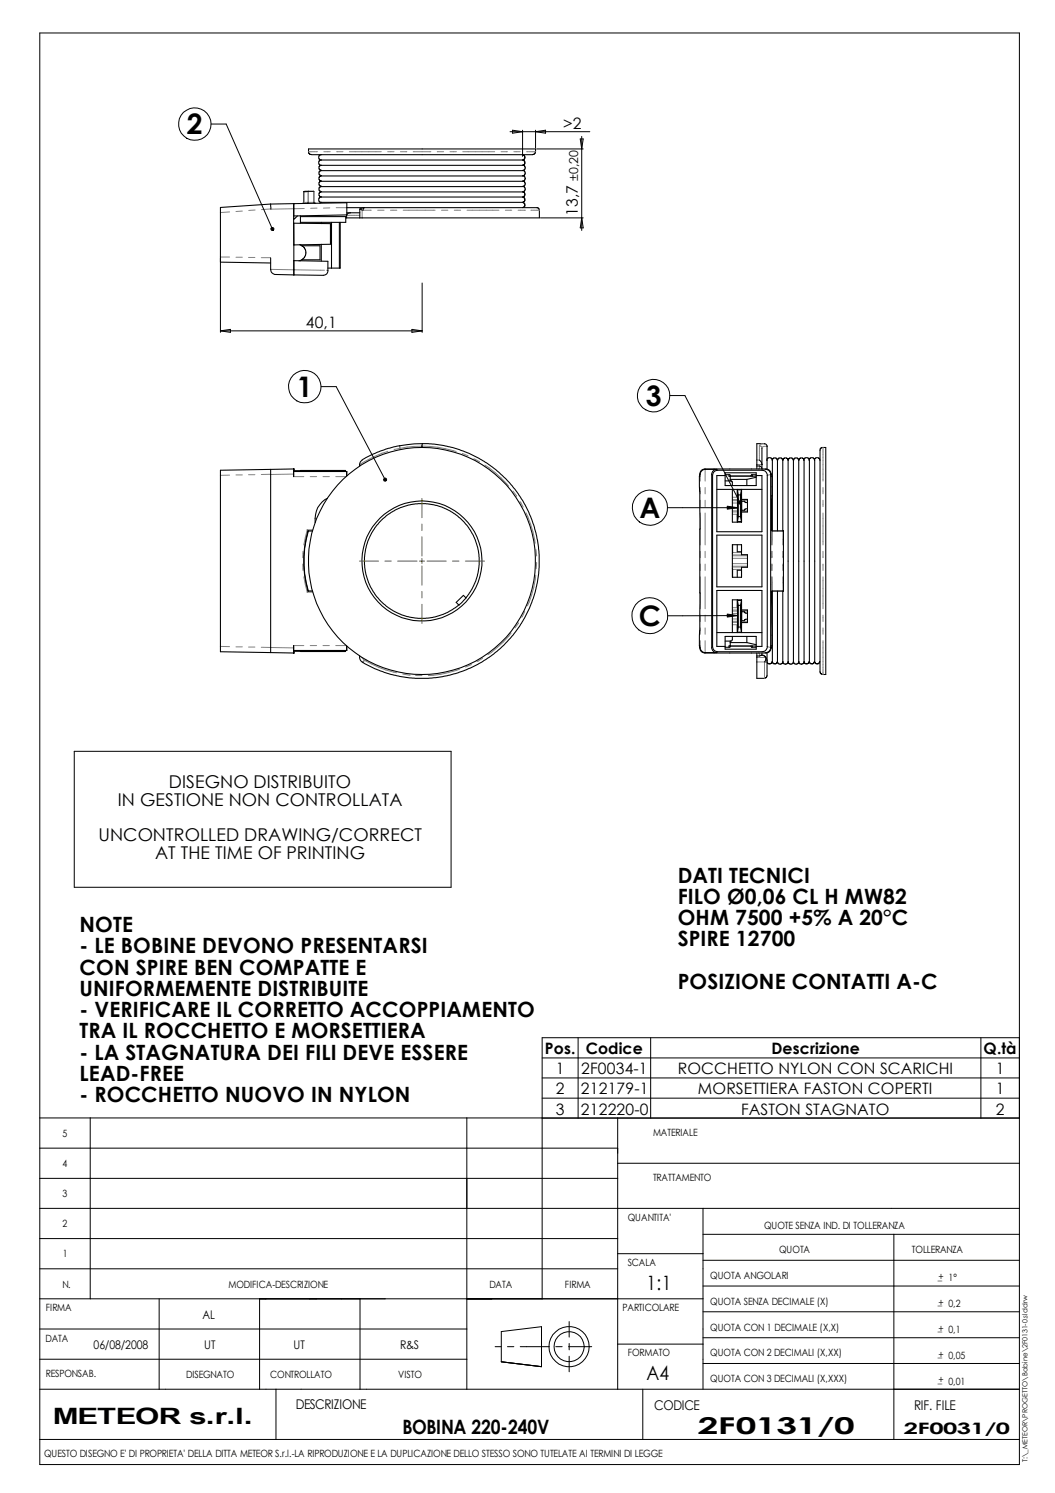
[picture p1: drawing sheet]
<svg xmlns="http://www.w3.org/2000/svg" width="210mm" height="297mm" viewBox="0 0 210 297" stroke-linecap="round" stroke-linejoin="round" font-family="sans-serif">
<g fill="none" stroke="#000" stroke-width=".2">
<path d="M7.9 6.6h194.9v284.8h-194.9zM42 24.7h3l9.2 20.9M101.5 26.2h15.8M102 25.9l2 .3-2 .3zM104 25.9v5.2M106.6 25.9v3.5M106.6 26.2l1.9-.3v.6zM106.8 29.6h9.2M115.4 27.6h.6l-.3 2zM115.7 27.1v18.7M43.9 51.4v14.7M54 45.3h.2l.3 .1-.2 .4-.1-.2 .1 .2h-.3z"/>
<path d="M84 56.3v9.8M107.5 43.3h8.5M115.7 43.3l.3 2h-.6zM43.9 65.8l1.9-.3v.6zM43.9 65.8h40.1M63.9 76.9h3l9.7 18.5M82 65.5l2 .3-2 .3zM133.3 78.7h3l10.9 21.3M76.3 95.3a.3 .3 0 0 1 .5-.1 .3 .3 0 0 1 0 .5l-.2-.3 .2 .3h-.4zM147 99.8l.4-.1 .1 .2-.1 .3-.2-.2 .2 .2h-.4zM132.8 101h13.9M144.7 100.7l2 .3-2 .3z"/>
<path d="M144.7 122.2l2 .3-2 .3zM146.7 122.5h-13.9M14.8 149.5h74.9v27h-74.9zM107.9 214.5h94.9M107.9 218.5h94.9M107.9 210.5h94.9M115 206.5v16M129.5 206.5v16M195.2 206.5v16M202.8 206.5h-94.9v51.9M7.9 222.4l194.9 .1M7.9 234.4h115"/>
<path d="M7.9 228.4h115M17.9 222.4v36M92.9 222.4v54M122.9 222.4v54M122.9 231.4h79.9M7.9 240.4h194.9M7.9 258.4h132M7.9 252.4h115M7.9 246.4h115M31.7 258.4v18M51.6 258.4v18M71.6 258.4v18"/>
<path d="M122.9 249.4h17M139.9 240.4v36M139.9 245.6h62.9M139.9 255.9h62.9M139.9 250.7h62.9M177.8 245.6v40.8M7.9 276.4h194.9M7.9 270.4h85M7.9 264.4h85M54.9 276.4v10M98.5 267.9h1.2M99.7 264.9l8-1v8l-8-1z"/>
<path d="M101 267.9h1.2M103.5 267.9h5.8M110.6 267.9h1.2M113.1 267.9h4.6M113.2 262.9v3.1M113.2 267.3v1.3M113.2 269.8v3.1M122.9 267.4h17M127.9 276.4v10M139.9 271.3h62.9M139.9 266.1h62.9M139.9 261h62.9"/>
<path d="M7.9 286.4h194.9"/>
<circle cx="38.8" cy="24.7" r="3.2"/>
<circle cx="60.6" cy="76.9" r="3.2"/>
<circle cx="130" cy="78.7" r="3.2"/>
<circle cx="129.3" cy="101" r="3.5"/>
<circle cx="129.3" cy="122.5" r="3.6"/>
<circle cx="113.2" cy="267.9" r="4"/>
<circle cx="113.2" cy="267.9" r="3"/>
</g>
<g fill="none" stroke="#808080" stroke-width=".2">
<path d="M61.3 38.1h1.1M61.4 30.2h1.8M62.4 38.1v2.2l.3 .1M64.4 30.2h1.3M67 30.2h1.2M69.5 30.2h6.4M77.1 30.2h1.3M79.7 30.2h1.2M82.2 30.2h3.5M87 30.2h1.3M89.5 30.2h1.3M92.1 30.2h6.3"/>
<path d="M99.7 30.2h1.3M102.2 30.2h1.3M104.8 30.2h1.8M43.9 51.1h1.8M45.7 42.2l-1.8 .1M46.9 51.2h1.3M48.2 42l-1.3 .1M49.4 51.2h1.3M50.8 41.8l-1.3 .1M52 51.3h1.8M53.8 53.6l10.8 .2M53.8 41.6l-1.8 .1"/>
<path d="M60.5 41.5l-6.6 .1M61.3 40.3v-2.2v2.2l-.1 .2M62.4 40.3h-1.9M63.1 41.4h-1.3M65 53.8h.2M65.6 41.4h-1.3M66.9 41.3h2.1M69 42.8h2.6M73.9 41.8h-1.8v1.5M75.1 41.8h1.3M77.7 41.8h1.3M80.2 41.8h6.4"/>
<path d="M87.8 41.8h1.3M90.4 41.8h1.3M92.9 41.8h6.4M100.5 41.8h1.3M103.1 41.8h1.3M104.4 41.8h.1M105.6 41.8h1.7M45.7 94.5l-1.8 .1M46.9 94.5h1.3M49.4 94.4h1.3M53.8 94.4h-1.8M58.4 94.3l-4.6 .1"/>
<path d="M58.4 94.8h2.1M61.7 94.8h1.3M64.3 94.8h1.2M66.8 94.8h2.1M77.2 89.8l-2.8 1-2.9 1.6M79.5 88.7l.1 .8M83.9 88.8h.1M83.9 88.8a23.1 23.1 0 0 0-5.5 .6M83.9 88.8h.6a21.6 21.6 0 0 1 6.3 1M92 90.2l1.1 .5M94.3 91.3l1.1 .6M96.5 92.5a20.4 20.4 0 0 1 4.7 4.2"/>
<path d="M102.1 97.7l.7 1M103.5 99.8l.6 1.1M139.1 94.8h.1M139.2 94.3l.1 1.4M139.3 97v1.3M139.3 99.5v1.3M140.3 93.3v2.4M140.3 97v1.3M140.3 99.5v1.3M141.6 94.4l.2 .2M142.6 93.4l.2 .2M145.3 94.6h4.1"/>
<path d="M145.3 94.7h4.1M145.7 98.9h1M145.7 99.4h1M145.7 99.6h1M147.5 98.9h.1M147.5 99.4h1.2M147.5 99.6h1.2M147.6 99.7v1.8M150.6 92.4h1M151.1 88.7v2.8h-.5M151.1 92.7v.6M151.1 88.7l.3 .1 .2 .4 .1-.3 .3-.1h.6"/>
<path d="M152.1 88.3h-.6l-.4 .4M152.4 93.3l-.8 .3M153.4 94.8h.2M153.4 94.3l-.7 .3M163.7 89v6.7M163.7 97v1.3M163.7 99.5v1.3M60.2 112.2l.1 1.3M60.3 109.7l-.1 1.3M60.5 114.8l.6 3M61.1 117.8h1.1M61.1 105.4l.2 .2"/>
<path d="M61.1 105.4h1.1M61.1 105.4l-.6 3M61.2 105.5l.1 .1M61.3 117.6h.8M61.3 117.6l-.2 .2M61.3 117.6h.1M61.3 117.6l-.1 .1M61.3 105.6l.8 .1M61.3 105.6v.1M104.6 102a20.5 20.5 0 0 1 1.9 6.1M106.6 114.4a18.8 18.8 0 0 1-1.7 6.1M106.6 109.3l.2 1.3"/>
<path d="M106.8 111.9l-.1 1.3M139.3 102.1v6.3M139.3 109.7v1.3M139.3 112.2v1.3M139.3 114.8v6.3M140.3 102.1v6.3M140.3 109.7v1.3M140.3 112.2v1.3M140.3 114.8v6.3M145.7 102.3h1M145.7 101.9h1M145.7 110.4h3"/>
<path d="M145.7 112.8h3M145.7 101.6h1M145.7 110.6h3M145.7 112.6h3M145.7 100.1h1M145.7 101.2h1M145.7 111.1h3M145.7 112.1h3M145.8 109.9h1.7M145.8 113.3h1.7M147.5 102.3h.1M147.5 101.9h1.2"/>
<path d="M147.5 101.6h1.2M153.5 114.8v3M153.5 109.7v1.3M153.5 112.2v1.3M153.5 105.4v3M153.6 114.8l.1 2.8M153.6 109.7v1.3M153.6 112.2v1.3M153.7 105.6l-.1 2.8M153.7 105.6l-.2-.1 .1 .2h2.3M155.8 114.8l.1 2.8-.1-2.8M155.8 108.4l.1-2.8-.1 2.8"/>
<path d="M155.8 109.7v1.3M155.8 112.2v1.3M155.9 117.6h-2.2l-.2 .1M163.7 102.1v6.3M163.7 109.7v1.3M163.7 112.2v1.3M163.7 114.8v6.3M43.9 128.6l1.8 .1M46.9 128.7h1.3M49.4 128.7h1.3M52 128.8l6.4 .1M58.4 128.4h2.1"/>
<path d="M61.7 128.4h1.3M64.3 128.4h1.2M66.8 128.4h2.1M72 130.8l.5 .6M72.2 131.7v.1M72.5 131.4a21.5 21.5 0 0 0 6.4 2.5M72.5 131.4l-.3 .3M72.5 131.4h.5M80.1 134.1l1.3 .2M81.4 134.3h.1M82.7 134.4h1.2M91.4 133.1a20.9 20.9 0 0 1-6.2 1.3"/>
<path d="M93.8 132.2l-1.2 .5M96 131l-1.1 .6M101.7 125.9a18.2 18.2 0 0 1-4.6 4.4M103.2 123.9l-.8 1M104.4 121.7l-.6 1.1M139.1 128.4h.1M139.3 127.5l-.1 1.4M139.3 122.4v1.3M139.3 124.9v1.3M140.3 127.5v2.4M140.3 122.4v1.3M140.3 124.9v1.3"/>
<path d="M141.8 128.7l-.2 .1M142.8 129.7l-.2 .1M145.3 128.6h4.1M145.3 128.5h4.1M145.7 120.9h1M145.7 124.3h1M145.7 121.4h1M145.7 123.8h1M145.7 121.6h1M145.7 123.6h1M145.7 122h1M145.7 123.1h1"/>
<path d="M147.5 120.9h.1M147.5 124.3h.1M147.5 121.4h1.2M147.5 123.8h1.2M147.5 121.6h1.2M147.5 123.6h1.2M147.6 121.7v1.8M150.6 131.7h1.5v3.3M150.6 130.8h1.7M151.1 129.9v.6M151.6 129.7l.8 .2M152.6 131.4l-.2 .3-.3 .1"/>
<path d="M152.7 128.7l.7 .2M153.4 128.4h.2M163.7 122.4v1.3M163.7 124.9v1.3M163.7 127.5v6.7"/>
</g>
<g fill="none" stroke="#000" stroke-width=".21">
<path d="M60.5 38.1l-.1 2.2-.1 .2M60.5 38.1h1.9v2.2M61.3 38.1h-.8M62 30.7h-.3l-.3-.2v-.9h45.2l-.1 .9-.5 .3h-44M64 30.8l-.4 .1-.2 .2 .1 .6 .5 .1M64 32.9h-.3l-.2 .3v.5l.5 .2M64 31.8l-.4 .1-.2 .3 .1 .5 .5 .2M104 39.2l.3 .1 .2 .5-.1 .2-.4 .3h-40M104 38.2l.3 .1 .2 .4-.1 .3-.4 .2h-40.2l-.4 .3v.4l.2 .3 .4 .1M104 38.2h-40.2l-.3 .3v.4l.2 .2 .3 .1M104 37.1l.4 .1 .1 .4-.1 .4-.4 .2M104 37.1h-40.2l-.3 .3v.4l.2 .3h.3"/>
<path d="M104 36l.4 .2 .1 .4-.1 .4-.4 .1M104 35l.4 .1 .1 .4-.1 .4-.4 .2h-40.2l-.3 .3v.3l.2 .3h.3M104 33.9l.4 .1 .1 .5-.1 .3-.4 .2h-40.2l-.3 .3v.4l.2 .2 .3 .1M104 32.9l.4 .1 .1 .4-.1 .4-.4 .2h-40.2l-.3 .2v.4l.2 .3h.3M104 30.8l.2 .1 .3 .4-.2 .4-.3 .1h-40M104 31.9h.2l.3 .5-.2 .3-.3 .2h-40M53.8 40.6l.1 1M53.8 51.3v2.3a1.01 1.01 0 0 0 1.1 1l3.6 .1M53.8 40.6l15.2-.3v2.5M53.8 40.6l-9.9 .7v10.9l9.9 .1M58.4 44.4l.1 4.3M58.4 43h.1"/>
<path d="M58.4 44.4h.1M58.4 43.4h.3M58.5 40.5l-.1 1M58.5 40.5v14.2M58.5 40.5h.1M58.5 54.7h.1M58.5 48.7h.1M58.5 44.4l7.2 .1v4.1l-7.2 .1M58.5 51.9l6.7 .1v1.8a.9 .9 0 0 1-.9 1l-5.8-.1M59.2 43l-.8 .7M59.6 48.7h.2M59.8 51.8l-.3 .1"/>
<path d="M59.8 48.7l.3 .2h3.6v2.8h-3.6M59.8 42.9v1.5M59.8 48.7h.1M59.8 51.8v.1M59.8 43.1h9v1.1h-9M60 48.9l.5 .4 .4 .9-.3 1-.5 .5M60.1 51.7l-.3 .1M61.3 40.3l-.1 .2M62.4 40.3l.3 .1M62.4 40.3h.1M63.9 44.2v.3M63.9 48.6v3.3"/>
<path d="M64 40.3l-.4 .1M66 44.2v9.1M67.5 44.2v9.1M67.7 44.2v9.1h-2.5M68.8 43.3h2.8M69 42.8v.5M69 41.3h3.4M69 42.8l-10.5 .2M69 42.3h2.6M69.7 42.3l-.5 .2-.2 .2M72.1 41.8l-.5-.2v1.7M72.5 41.3h34.5l.3 .5v1.5h-35.7"/>
<path d="M72.5 41.3l-.9 .3M72.5 41.3l-.3 .5M104 40.3l.3 .1 .2 .4-.1 .3-.4 .2M53.8 93.4v36.4M58.4 93.3v1.5M58.4 93.8h10.6v.8M58.4 93.3h.1M58.4 93.3l-14.5 .3v36.1l9.9 .1M58.4 93.6h1.4M59.8 93.8v-.2h8.9v.2M65.2 99.1a4.5 4.5 0 0 0-2.5 4.9M69 93.8v.9"/>
<path d="M71.5 92.4v.3M71.5 92.4h.1M83.9 88.8v.2M83.9 88.8h.1M84.1 88.3a22.2 22.2 0 0 0-6.3 .8l-1.6 .5a14 14 0 0 0-4.5 2.3l-.2 .5M84.1 88.3l-.2 .5M84.1 88.3h2.3l1.9 .3 2.5 .7 2.5 .9 3.7 2 1.6 1.2 2.3 2.2a23.7 23.7 0 0 1 6.4 14.7v2.6l-.4 3.1-.5 2-1 2.9-2.1 3.8-1.2 1.6-2.2 2.3a23.7 23.7 0 0 1-14.7 6.4l-3.7-.1-3.6-.7-3.3-1.1-2.4-1.3M139.2 94.8a1.16 1.16 0 0 1 1.1-1.5h12.1a1.13 1.13 0 0 1 1 1.5M139.2 94.4a7.7 7.7 0 0 0 0 3.3v27.9a7.8 7.8 0 0 0 0 3.3M139.3 94.4a1.01 1.01 0 0 1 1-1h2.3a1.01 1.01 0 0 0-1 1v34.4a1.01 1.01 0 0 0 1 1h-2.3a1.01 1.01 0 0 1-1-.9M142.1 93.9l.7-.3h8.8a1.01 1.01 0 0 1 1.1 1v34.1a1.01 1.01 0 0 1-1.1 1h-8.8a1.01 1.01 0 0 1-1-1v-34.1zM142.6 97.4h9"/>
<path d="M144.3 95.7h1.2l.2 .3v.6M144.3 94.6h-1.7v11.2h9v-11.2h-1.1M144.3 94.1h6.2v2.5h-6.2zM144.3 94.4h.9l.1 .3M145 94.4v.3h.2M145.2 94.7l.1 1M145.2 94.7h5.3M145.3 95.4h3.3M145.7 97.4v6.5h1.8v-6.5M146.7 98.5h.1M146.7 97.4v1.4M146.7 97.4v6.5"/>
<path d="M146.9 98.5v4.3M146.9 98.5l-.2-1h.8l-.2 1M146.9 98.5h.4M147.3 98.5v4.3M147.5 99.7h.6M147.5 99.4h1.2v2.5h-1.2M148.1 99.7l.3 .3 .3-.1M148.6 95.4v1.2M149.7 94.4v.3M150.5 94.4h-1l-.1 .3M150.5 95l-1.9 .4M150.6 92.7l.7 .1 .2 .1 .1 .4"/>
<path d="M151.1 91.5l.3 .4 .2 .5M151.6 89.2v4.1M152.3 93.4a1.01 1.01 0 0 1 1 1v34.4a1.01 1.01 0 0 1-1 1M152.6 91.6l.1-.4 .2-.1h.6l.2 .5M152.6 88.8l-.2-.5h-.3h-1.5v5M152.6 88.8h.1M152.6 88.8v4.5M153.4 94.2l.2 .4v4M153.5 98.6h.1M153.6 98.6l-.1 6.8M153.7 91.6v-.3l.3-.2h.4l.3 .5v14M153.7 91.6v14"/>
<path d="M154.7 91.6l.1-.3 .2-.2h.5l.2 .5v14M155.8 91.6v-.3l.3-.2h.4l.3 .5v40.2l.2 .2 .4 .2 .3-.2 .2-.4M156.8 91.6l.1-.3 .2-.2h.5l.3 .5v40.2l.1 .2 .4 .2 .4-.2 .2-.4M157.9 91.6v-.3l.3-.2h.5l.2 .5v40.2l.2 .2 .4 .2 .3-.2 .2-.4M159 91.6v-.3l.3-.2h.4l.3 .5v40.2l.5 .3 .4-.2 .1-.3M159.9 91.6l.1-.4 .3-.1h.5l.2 .5v40.2l.5 .3 .5-.2 .1-.3M161 91.6l.1-.4 .2-.1h.6l.2 .5v40.2l.5 .3 .4-.2 .1-.3M162.1 91.6v-.4l.3-.1h.5l.3 .5M163.4 89.1l.9-.1v45.2h-.8l-.3-.4v-44.4zM61.3 105.7a20.9 20.9 0 0 0 0 11.9M62.2 105.6h-.9a20.2 20.2 0 0 0 0 12h.9M90.8 119.8l1.4-1.4 .5 .6-1.4 1.4z"/>
<path d="M92.7 119l1.2-1.8 .8-1.8 .6-2.6v-1.9l-.3-2-.8-2.3-.9-1.6-1.5-1.7-1.9-1.4-1.9-1-1.8-.5-1.5-.2-2.9 .2-2.2 .6-1.7 .9-1.8 1.4-1.5 1.6-1 1.9-.7 1.8-.4 2.2 .2 2.9 .6 2.2 .9 1.7 1.4 1.8 1.7 1.5 1.8 1.1 1.8 .6 2.2 .4 3-.1 2.1-.7 1.8-.9 1.3-.9M142.6 106.5h9v10.3h-9zM145.7 113.1l.1 1.8M145.7 108.4h1.8v2h1.2v2.5h-1.2v2h-1.8zM145.8 108.4l-.1 1.7M146.7 102.8h.1M146.7 108.4v1.4h.8M146.7 119.3v1.5M146.7 119.3v6.6M146.7 102.4v1.5M146.9 102.8l-.2 1h.8l-.2-1M146.9 102.8h.4"/>
<path d="M147.5 113.5h-.8v1.4M148.7 101.3h-.4l-.2 .2h-.6M153.5 105.4l.2 .2M153.5 105.4h.1M153.7 117.6l-.2 .1 .1 10.9-.2 .4M153.7 117.6l-.2 .2M153.7 117.6h2.2M153.7 105.6h2.2M153.7 117.6v14M154.7 117.6v14M155.7 117.6v14.2l.2 .2 .4 .2 .3-.2 .2-.4M155.8 105.6v12"/>
<path d="M53.8 129.8l4.6 .1M58.4 128.4v1.5M58.4 129.9h.1M58.4 129.6h1.4M59.8 129.4v.2h8.9v-.2M69 128.5v.9M69 128.6v.8h-10.6M71.5 130.5l.2 .8 .5 .5M139.2 128.4a1.14 1.14 0 0 0 1.1 1.5h12.1a1.12 1.12 0 0 0 1-1.5M142.6 125.9h9M144.3 128.6h-1.7v-11.1h9v11.1h-1.1M144.3 126.6h6.2v2.6h-6.2z"/>
<path d="M145.2 128.5h-.2v.3M145.2 128.5h5.3M145.3 127.6l-.1 .9M145.3 127.8h3.3M145.3 128.5l-.1 .3h-.9M145.7 126.6v.7l-.2 .3h-1.2M145.7 125.9v-6.6h1.8v6.6M146.7 120.4h.1M146.7 124.8h.1M146.7 124.5v1.4M146.9 120.4v4.4M146.9 120.4l-.2-.9h.8l-.2 .9"/>
<path d="M146.9 120.4h.4M146.9 124.8h.4M146.9 124.8l-.2 1h.8l-.2-1M147.3 120.4v4.4M147.5 121.7h.6M147.5 121.4h1.2v2.5h-1.2M148.1 121.7l.3 .3h.3M148.6 126.6v1.2M148.6 127.8l1.9 .5M148.7 123.2h-.4l-.2 .3h-.6M149.4 128.5l.1 .3h1M149.7 128.5v.3"/>
<path d="M150.6 129.9v5.1h1.5l.5-.4v-4.7M151.4 130.4a.97 .97 0 0 1 1.2 1M151.4 130.4l-.8 .1M151.4 130.4a.76 .76 0 0 1 .9 .3 .76 .76 0 0 1-.2 1M151.6 129.9v.4M152.6 131.6l.1 .3 .4 .2 .4-.2 .1-.3M153.7 131.6l.1 .3 .4 .2 .4-.2 .1-.3M154.7 131.6l.2 .4 .3 .2 .4-.2 .2-.4"/>
<circle cx="83.9" cy="111.6" r="22.6"/>
<circle cx="84" cy="111.6" r="12"/>
</g>
<g fill="#000">
<path d="M144.7 100.7l2 .3-2 .3zM144.7 122.2l2 .3-2 .3z"/>
<path d="M54 45.3h.2l.3 .1-.2 .4-.1-.2 .1 .2h-.3z" fill-rule="evenodd"/>
<path d="M76.3 95.3a.3 .3 0 0 1 .5-.1 .3 .3 0 0 1 0 .5l-.2-.3 .2 .3h-.4z" fill-rule="evenodd"/>
<path d="M147 99.8l.4-.1 .1 .2-.1 .3-.2-.2 .2 .2h-.4z" fill-rule="evenodd"/>
</g>
<g fill="none" stroke="#808000" stroke-width=".2">
<path d="M83.9 99.2v3.8M71.5 111.6h3.8M76.6 111.6h1.3M79.1 111.6h3.9M83.4 111.6h1.1M83.9 104.3v1.2M83.9 106.8v3.8M83.9 111.1v1M83.9 112.6v3.8M83.9 117.7v1.3M85 111.6h3.8M90 111.6h1.3"/>
<path d="M92.6 111.6h3.8M83.9 120.2v3.8"/>
</g>
<g font-size="5.6">
<text x="37.2" y="26.8">2</text>
<text x="59.1" y="79">1</text>
<text x="128.5" y="80.8">3</text>
<text x="127.2" y="103.1">A</text>
<text x="127.1" y="124.5">C</text>
</g>
<text font-size="4.6" x="138.9" y="285.3">2F0131/0</text>
<text font-size="4.5" x="10.5" y="283.3">METEOR s.r.l.</text>
<g font-size="4.2">
<text x="134.8" y="179.8">FILO Ø0,06 CL H MW82</text>
<text x="134.8" y="175.6">DATI TECNICI</text>
<text x="15.8" y="185.4">NOTE</text>
<text x="134.8" y="184.1">OHM 7500 +5% A 20°C</text>
<text x="15.8" y="189.7">- LE BOBINE DEVONO PRESENTARSI</text>
<text x="134.8" y="188.3">SPIRE 12700</text>
<text x="15.8" y="193.9">CON SPIRE BEN COMPATTE E</text>
<text x="134.8" y="196.8">POSIZIONE CONTATTI A-C</text>
<text x="15.8" y="198.1">UNIFORMEMENTE DISTRIBUITE</text>
<text x="15.8" y="202.4">- VERIFICARE IL CORRETTO ACCOPPIAMENTO</text>
<text x="15.8" y="206.6">TRA IL ROCCHETTO E MORSETTIERA</text>
<text x="15.8" y="210.8">- LA STAGNATURA DEI FILI DEVE ESSERE</text>
<text x="15.8" y="215.1">LEAD-FREE</text>
<text x="15.8" y="219.2">- ROCCHETTO NUOVO IN NYLON</text>
</g>
<g font-size="3.9">
<text x="128.7" y="256.6">1:1</text>
<text x="128.7" y="274.6">A4</text>
<text x="80.1" y="285.3">BOBINA 220-240V</text>
</g>
<g font-size="3.5">
<text x="23.5" y="160.4">IN GESTIONE NON CONTROLLATA</text>
<text x="33.6" y="156.8">DISEGNO DISTRIBUITO</text>
<text x="19.6" y="167.4">UNCONTROLLED DRAWING/CORRECT</text>
<text x="30.9" y="170.9">AT THE TIME OF PRINTING</text>
</g>
<g font-size="3.1">
<text x="112.1" y="25.6">&gt;2</text>
<text x="115" y="43" transform="rotate(-90 115 43)">13,7</text>
<text x="60.8" y="65.2">40,1</text>
<text x="108.4" y="209.7">Pos. Codice</text>
<text x="153.5" y="209.7">Descrizione</text>
<text x="195.7" y="209.7">Q.tà</text>
<text x="110.6" y="213.7">1</text>
<text x="115.7" y="213.7">2F0034-1</text>
<text x="134.9" y="213.7">ROCCHETTO NYLON CON SCARICHI</text>
<text x="198.1" y="213.7">1</text>
<text x="110.6" y="217.7">2</text>
<text x="110.6" y="221.7">3</text>
<text x="115.6" y="217.7">212179-1</text>
<text x="115.6" y="221.7">212220-0</text>
<text x="138.8" y="217.7">MORSETTIERA FASTON COPERTI</text>
<text x="147.5" y="221.7">FASTON STAGNATO</text>
<text x="198.1" y="217.7">1</text>
<text x="198.1" y="221.7">2</text>
<text x="179.8" y="285.4">2F0031/0</text>
</g>
<g font-size="2.7">
<text x="58.8" y="280.4">DESCRIZIONE</text>
<text x="130.2" y="280.5">CODICE</text>
<text x="181.9" y="280.5">RIF. FILE</text>
</g>
<text font-size="2.5" x="115" y="35.9" transform="rotate(-90 115 35.9)">±0,20</text>
<g font-size="2.4">
<text x="40.3" y="262.5">AL</text>
<text x="18.6" y="268.4">06/08/2008</text>
<text x="40.6" y="268.4">UT</text>
<text x="58.4" y="268.4">UT</text>
<text x="79.6" y="268.4">R&amp;S</text>
</g>
<g font-size="2">
<text x="12.4" y="226.1">5</text>
<text x="129.9" y="226">MATERIALE</text>
<text x="12.4" y="232.2">4</text>
<text x="12.4" y="238.2">3</text>
<text x="129.9" y="235">TRATTAMENTO</text>
<text x="12.4" y="244.1">2</text>
<text x="124.9" y="242.9">QUANTITA'</text>
<text x="152" y="244.4">QUOTE SENZA IND. DI TOLLERANZA</text>
<text x="12.5" y="250.1">1</text>
<text x="124.9" y="251.8">SCALA</text>
<text x="155" y="249.3">QUOTA</text>
<text x="181.4" y="249.3">TOLLERANZA</text>
<text x="12.4" y="256.2">N.</text>
<text x="45.5" y="256.2">MODIFICA-DESCRIZIONE</text>
<text x="97.4" y="256.3">DATA</text>
<text x="112.4" y="256.2">FIRMA</text>
<text x="141.3" y="254.5">QUOTA ANGOLARI</text>
<text x="186.6" y="254.6">_</text>
<text x="186.7" y="254.7">+ 1°</text>
<text x="9.1" y="260.9">FIRMA</text>
<text x="123.9" y="260.9">PARTICOLARE</text>
<text x="141.3" y="259.6">QUOTA SENZA DECIMALE (X)</text>
<text x="186.6" y="259.7">_</text>
<text x="186.7" y="259.8">+ 0,2</text>
<text x="9.1" y="266.9">DATA</text>
<text x="124.9" y="269.8">FORMATO</text>
<text x="141.3" y="264.8">QUOTA CON 1 DECIMALE (X,X)</text>
<text x="141.3" y="269.9">QUOTA CON 2 DECIMALI (X,XX)</text>
<text x="186.6" y="264.8">_</text>
<text x="186.7" y="264.9">+ 0,1</text>
<text x="9.1" y="274">RESPONSAB.</text>
<text x="37" y="274.2">DISEGNATO</text>
<text x="53.8" y="274.2">CONTROLLATO</text>
<text x="79.2" y="274.1">VISTO</text>
<text x="141.3" y="275">QUOTA CON 3 DECIMALI (X,XXX)</text>
<text x="186.6" y="275.1">_</text>
<text x="186.6" y="270">_</text>
<text x="186.7" y="275.2">+ 0,01</text>
<text x="186.7" y="270.1">+ 0,05</text>
<text x="8.8" y="289.9">QUESTO DISEGNO E' DI PROPRIETA' DELLA DITTA METEOR S.r.l.-LA RIPRODUZIONE E LA DUPLICAZIONE DELLO STESSO SONO TUTELATE AI TERMINI DI LEGGE</text>
</g>
<text font-size="1.4" x="204.4" y="290.9" transform="rotate(-90 204.4 290.9)">T:\_METEOR\PROGETTO\Bobine\2F0131-0.slddrw</text>
</svg>
